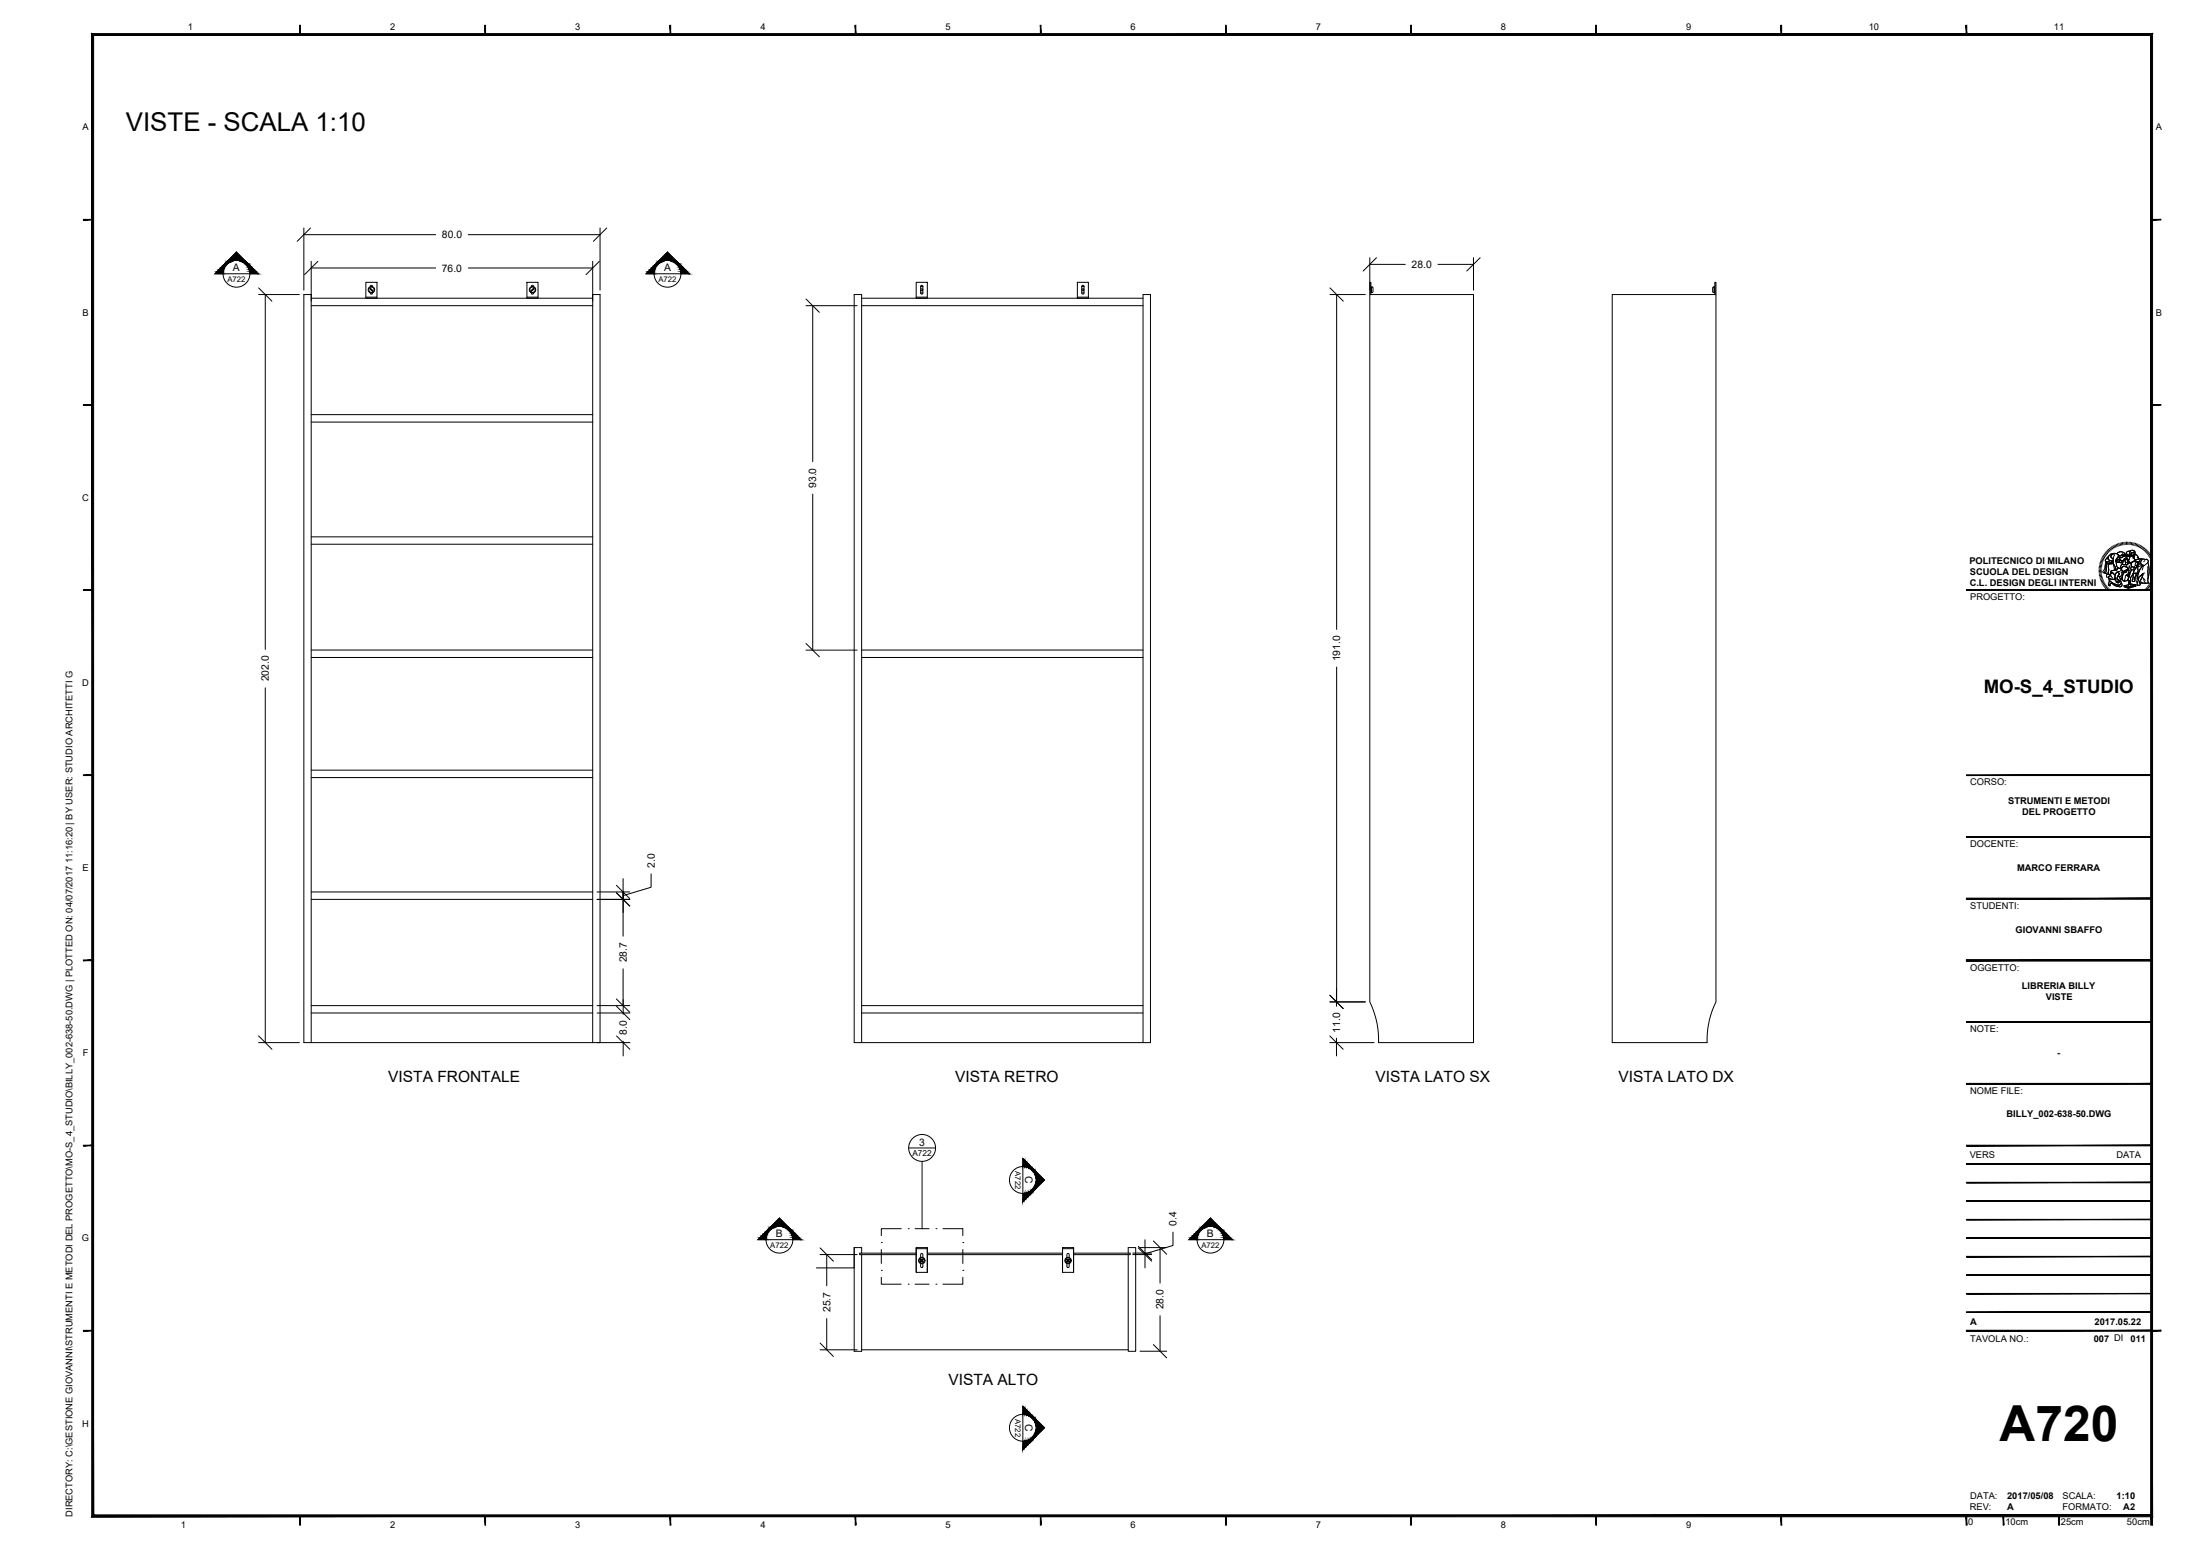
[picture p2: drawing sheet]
<svg xmlns="http://www.w3.org/2000/svg" width="594mm" height="420mm" viewBox="0 0 594 420" stroke-linecap="round" stroke-linejoin="round" font-family="sans-serif">
<!-- layer: A-FURN -->
<g fill="none" stroke="#000" stroke-width=".27">
<path d="M98.8 76.2h3v4.3h-3zM100 77.4a.31 .31 0 0 1 .3-.4 .31 .31 0 0 1 .3 .4M100 79.1a.31 .31 0 0 0 .3 .3 .31 .31 0 0 0 .3-.3M100 77.8l.7 .7-.2 .1-.6-.6zM142.3 76.2h3v4.3h-3zM143.4 78.5l.6-.7 .2 .2-.7 .6zM143.5 77.4a.31 .31 0 0 1 .3-.4 .31 .31 0 0 1 .3 .4M143.5 79.1a.31 .31 0 0 0 .3 .3 .31 .31 0 0 0 .3-.3M160 79.5h2v202h-2zM247.4 76.2h3v4.3h-3zM248.6 79.1h.6M248.6 77.4h.6"/>
<path d="M248.7 77.1l.2-.1 .3 .3v1.9l-.3 .2-.3-.2zM290.9 76.2h3v4.3h-3zM292.1 79.1h.6M292.1 77.4h.6M292.2 77.1l.2-.1 .3 .3v1.9l-.3 .2-.3-.2zM369.9 79.5h28v202h-25.6a23.1 23.1 0 0 0-2.4-11zM369.9 79.5v-3.3h.3v3.3M370.2 77.5h.1v1.5h-.1M370.5 79h.1M370.5 77.5h.1M370.5 77.5l-.2 .2v1.1l.2 .2M370.6 77.5l.2 .2v1.1l-.2 .2"/>
<path d="M435.4 79.5h28v191a23.1 23.1 0 0 0-2.4 11h-25.6zM462.7 77.5l-.2 .2v1.1l.2 .2M462.7 79h.1M462.7 77.5h.1M462.7 77.5l.2 .2v1.1l-.2 .2M463 79.5v-3.3h.4l-.1 3.3M463 77.5h-.1v1.5h.1M84 80.5h76M84 82.5h76M98.8 80.2h3M142.3 80.2h3M232.7 80.5h76"/>
<path d="M232.7 82.5h76M247.4 80.2h3M290.9 80.2h3M84 114h76M84 112h76M84 147h76M84 145h76M84 175.5h76M84 177.5h76M232.7 175.5h76M232.7 177.5h76M84 210h76"/>
<path d="M84 208h76M84 242.9h76M84 240.8h76M84 273.5h76M84 271.5h76M232.7 273.5h76M232.7 271.5h76M84 281.5v-202h-2v202h78M232.7 281.3v-201.8h-2v202h80v-202h-2v202M232.7 338.4v-1.5h-2v28h2v-26.1M247.4 336.9h3v6.7h-3zM247.4 338.4h-15.2v.4h15.2"/>
<path d="M247.4 337.2h3M247.4 336.9v6.7M248.6 339.6v-.9l.2-.2 .4 .1v1M248.7 340l.2 .2 .3-.2 .1 .1M248.7 340l-.2 .1M248.7 340l.5 .8M249.2 340l-.5 .8M250.4 338.4h36.5M250.4 338.8h36.5M286.9 336.9h3v6.7h-3zM286.9 337.2h3M288.1 339.6v-.9l.2-.2 .4 .1v1"/>
<path d="M288.2 340l.5 .8M288.7 340l-.3 .2-.2-.2-.2 .1M288.7 340l.1 .1M288.7 340l-.5 .8M289.9 338.4h15.3v.4h-15.3M289.9 336.9v6.7M304.7 338.4v-1.5h2v28h-2v-26.1M248.5 340.6l.2 .2M248.5 340.1l.3 .3-.3 .2M248.5 340.1l.8 .5M248.6 341.2v.8l.2 .3 .4-.2v-.9M248.7 340.8l.2-.3 .3 .3"/>
<path d="M249.3 340.1l-.2 .3 .2 .2-.1 .2M249.3 340.1l-.8 .5M288 340.1l.3 .3-.3 .2 .2 .2M288 340.1l.8 .5M288.1 341.2v.8l.2 .3 .4-.3v-.8M288.2 340.8l.2-.3 .3 .3M288.8 340.6l-.1 .2M288.8 340.1l-.2 .3 .2 .2M288.8 340.1l-.8 .5M232.7 364.5h72"/>
<circle cx="100.3" cy="78.2" r=".87"/>
<circle cx="100.3" cy="78.2" r=".73"/>
<circle cx="143.8" cy="78.2" r=".87"/>
<circle cx="143.8" cy="78.2" r=".73"/>
<circle cx="248.9" cy="78.2" r=".27"/>
<circle cx="292.4" cy="78.2" r=".27"/>
<circle cx="248.9" cy="340.4" r=".86"/>
<circle cx="248.9" cy="340.4" r=".73"/>
<circle cx="288.4" cy="340.4" r=".73"/>
<circle cx="288.4" cy="340.4" r=".87"/>
</g>
<!-- layer: G-ANNO-LOGO -->
<g fill="none" stroke="#000" stroke-width=".27">
<path d="M566.8 154h.7M566.8 153.6l.7 .1M566.8 153.3h.7M566.9 152.9l.6 .1M566.9 152.6l.7 .1M567 152.2l.7 .2M567.1 151.9l.6 .2M567.2 151.5l.6 .3M567.3 151.2l.6 .3M567.4 150.9l.7 .3M567.5 154.3l-.7 .1M567.5 154.7h-.7"/>
<path d="M567.5 155l-.6 .1M567.6 155.3l-.7 .1M567.6 150.6l.6 .3M567.6 155.6l-.6 .2M567.7 155.9l-.6 .2M567.8 150.2l.6 .4M567.8 156.2l-.6 .3M567.9 156.5l-.6 .3M568 149.9l.5 .4M568.1 156.8l-.7 .3M568.2 149.6l.5 .4M568.2 157.1l-.6 .4"/>
<path d="M568.3 157.4l-.6 .4M568.4 149.3l.5 .5M568.5 157.7l-.6 .4M568.6 149.1l.5 .4M568.6 151.7h.9a.69 .69 0 0 0 1.1-.1l.1 .6h-.4a1.46 1.46 0 0 1-1.7-.4zM568.7 151.6v.5M568.7 158l-.6 .4M568.8 148.8l.5 .5M568.9 152.1l-.3 .5-.1 1.4-.4 .7 .4 .1M568.9 158.2l-.6 .5M569 150.6l.3-.2a.6 .6 0 0 0 .4 .9l.8 .3a2.02 2.02 0 0 1-1.9-.1l-.1-.3zM569.1 152.2h.5a1.47 1.47 0 0 0-.2 1.6l-.1 1.1a.51 .51 0 0 1-.7-.3l.2-1.7z"/>
<path d="M569.1 148.5l.5 .5M569.1 158.5l-.5 .4M569.1 152.2a1.66 1.66 0 0 0-.3 1.6l-.3 1 .7 .2M569.3 150.4a1.15 1.15 0 0 0-.7 1.1l.3 .3 .6-.1a.67 .67 0 0 0 1.1-.1M569.3 158.7l-.5 .5M569.3 148.3l.5 .5M569.3 155.8a.73 .73 0 0 0 .9 .6l.9-.1M569.4 150.2l.2-.2a1.65 1.65 0 0 1 1.7-.5 .99 .99 0 0 0-1.2 1l.5 .3v.8l-1-.3a.72 .72 0 0 1-.2-1.1zM569.5 156.1a1.63 1.63 0 0 0 1.6 .2l.4 1 .2-.3 .3 .4-.2-.5 .4 .4-.2-.5 .4 .2-.2-.2a.63 .63 0 0 1-.4-.9l.1-.3 .4 .1 .3 1a.88 .88 0 0 1-.2 1.3 .88 .88 0 0 1-1.2-.2l-1.5-1zM569.5 156.1l.1 .6 .7 .6 1.9 .9M569.5 159l-.5 .5M569.5 152.2h.5a.94 .94 0 0 1 1.1 .8l.1 .8-.7 .3a.4 .4 0 0 0-.5 .2 .4 .4 0 0 0 .2 .5l-.3 .3a.45 .45 0 0 1-.6-.1 .45 .45 0 0 1 0-.6v-1.8z"/>
<path d="M569.5 152.2l-.2 .5 .1 2.3M569.6 156.8l.5 .4a2.02 2.02 0 0 0 2.6 .5l.1-.3a.65 .65 0 0 1 .1 .9 .65 .65 0 0 1-1 0h-.5l-.9-.7a.4 .4 0 0 0-.6-.1 .4 .4 0 0 0-.1 .6l-.2 .1-.3-.5zM569.6 148.1l.4 .5M569.6 156.8l-.3 .9 .3 .5 .2-.1a.4 .4 0 0 1 .1-.6 .4 .4 0 0 1 .6 .1 2.37 2.37 0 0 0 2.4 .7l.1-.6-.2-.3M569.8 159.2l-.5 .5M569.8 155.2a.5 .5 0 0 0-.7-.1 .5 .5 0 0 0 0 .8 .74 .74 0 0 1 .7-.4 .74 .74 0 0 1 .7 .5v.1M569.9 147.9l.4 .5M570 159.4l-.4 .5M570 154.2l1.2-.4 .4 .2a.64 .64 0 0 1 .8-.5l.2 .1a1.07 1.07 0 0 1 .7 1.3 1.07 1.07 0 0 1-1.3 .7l.1-.4a.28 .28 0 0 0 .2-.2 .28 .28 0 0 0-.2-.3 .55 .55 0 0 0-.7-.1 .55 .55 0 0 0-.2 .7l-.7-.7-.5 .1zM570 154.9l.5-.3a1.09 1.09 0 0 1 .5 1.8h-.8a.78 .78 0 0 1-.9-.7l.7-.2-.1-.3zM570.2 147.7l.4 .5M570.3 159.6l-.4 .6"/>
<path d="M570.3 149.8l.5-.3a.77 .77 0 0 1 1.2 .3 .77 .77 0 0 1-.5 1.1l-.2 .5 .2 .6a1.11 1.11 0 0 0 .7 1.4l-.5 .2-.2 .4a.41 .41 0 0 1-.2-.7l-.6-1.1-.1-1.4h-.1a.55 .55 0 0 1-.5-.4 .55 .55 0 0 1 .3-.6zM570.4 154.6l.7 .7M570.4 154.6v.1a.55 .55 0 0 0-.4 .8M570.5 147.5l.3 .5M570.5 159.8l-.4 .6M570.5 151.6l-.9-.3a1 1 0 0 1 .5-1.7l.7-.2a.81 .81 0 0 1 1.1 .4 .81 .81 0 0 1-.4 1.1 2.26 2.26 0 0 0 .4 2.3l.3 .2-.5 .2M570.7 152.2l-1.8-.1a1.04 1.04 0 0 0-.5 1.3l-.6 1 .3 .3M570.8 147.3l.3 .6M570.8 160l-.4 .6M570.8 152.5l.2 1.4M571.1 149.8h-.1a2.82 2.82 0 0 0 0 3.1l.3 .4-.1 .5 .4 .2 .1-.4M571.1 147.1l.3 .6"/>
<path d="M571.2 153.8l-.7 .3a.4 .4 0 0 0-.5 .2 .4 .4 0 0 0 .2 .5M571.3 149.5a.88 .88 0 0 0-.9 .2 .88 .88 0 0 0-.2 .9l.4 .2M571.4 154.7l.3-.2a.53 .53 0 0 1 .6 .7l-.5 .7a.7 .7 0 0 0 .5 .9l.1 .2-.4-.2 .2 .5-.4-.4 .2 .5-.3-.4-.2 .3v-.3l-.3-.3-.1-1.2zM571.4 147l.3 .6M571.5 154.6l.2-.1a.53 .53 0 0 1 .6 .7l-.3 .1-.2 .6a.7 .7 0 0 0 .5 .9l.1 .2-.4-.2 .2 .5-.4-.4 .2 .5-.3-.3-.2 .2 .1-.2-.4-.6a2.07 2.07 0 0 1 .3-1.9zM571.5 150.8l1-.4-.1 .6-1.1 .5zM571.6 151.3l.7-.3 .3 .3a.32 .32 0 0 0-.4 .2 .32 .32 0 0 0 .2 .4l-.6-.1zM571.6 151.3l.2 .5 .6 .1M571.7 149.5l.1-.2a1.1 1.1 0 0 1 1.9 .5 .76 .76 0 0 0-1.1 .2l-.6-.1M571.8 146.8l.2 .7M571.9 149.2l.5-.2 1 .2a.32 .32 0 0 1 .3 .3 .32 .32 0 0 1-.2 .3l-.3-.1a.88 .88 0 0 1-1.5-.2zM572 149.8a.74 .74 0 0 0 1.2-.2 .47 .47 0 0 1 .2 .5 .47 .47 0 0 1-.4 .4h-1.1z"/>
<path d="M572.1 146.7l.2 .7M572.2 153.4a1.24 1.24 0 0 1 .9 1.9l-.2 .1M572.3 151.3l.9 .1-.3 .1 .1 .1a.4 .4 0 0 1-.6 .4 .4 .4 0 0 1-.1-.7zM572.3 155.7l.3 1a.78 .78 0 0 1 .1 1 .78 .78 0 0 1-.9 .3M572.4 151l.2 .3M572.4 154.3l-.7 .2M572.4 150.8v.2l-1.1 .5M572.5 146.6l.1 .7M572.5 150.4l-.3 .5M572.6 154l.7 .5M572.7 151.3a.33 .33 0 0 0-.5 .1 .33 .33 0 0 0 .2 .5h.4l.1-.4 .3-.1h-.7M572.7 154.4a.7 .7 0 0 1 .2 1 .7 .7 0 0 1-.9 .2"/>
<path d="M572.8 153.6a.9 .9 0 0 1 1-.6 .9 .9 0 0 1 .8 .9l-.3-.1-1.1 .5 .3 .2a.7 .7 0 0 0 .9-.6h.3v-.3l-.3-.4-.5-.2h-.6l-.5 .7-.2-.1 .3-1.1 .2-.3 .2 .2h1.2l.4-.3v-.4l.6 .2 .2 1-.3 .6 .2 .4-.4 .7a.61 .61 0 0 0-.6 .7h-.3l.5 .2v.4l.2-.3-.3 1.1h-.3a.77 .77 0 0 1-1.2-.1l-.4-.4 .3-.5 .2-1.1M572.8 156.3l.8 .6M572.8 146.5l.1 .7M572.8 153.3l.6-.4 1 .3 .3 .6-.7 .2a.56 .56 0 0 1-.7 .3 .56 .56 0 0 1-.4-.5zM573 150.3l.1 .1M573.1 149.9l.2 .2M573.1 155.7l.1 .9M573.1 152.2l-.4 .5-.1 .9M573.1 146.5l.2 .6M573.2 150l-.1 .1M573.2 154.3l1.1-.5v.3a.5 .5 0 0 1-.7 .5zM573.3 155.1l-.3 .9-.4 .5"/>
<path d="M573.4 154.4l-.1 .1M573.5 150.2l.8-.2a.33 .33 0 0 1-.1 .5 .33 .33 0 0 1-.4-.3zM573.5 146.4l.1 .7M573.5 149.8l-.2 .6-.4 .2-.4-.2-.6 .1M573.6 158.2l2-.5 1.2 .3-2.1 .6zM573.6 158.2l1.1 .4v.2l-1.1-.3zM573.7 150.9a.9 .9 0 0 1 1 .3 .9 .9 0 0 1 0 1l-.2-.2a.63 .63 0 0 0 .1-.8 .63 .63 0 0 0-.8-.2l.1 .7a.44 .44 0 0 1-.1 .7 .44 .44 0 0 1-.6-.4zM573.9 146.4v.7M573.9 150.9a.77 .77 0 0 1 .8 .7 .77 .77 0 0 1-.7 .9l-.3-1.3zM573.9 150a.39 .39 0 0 1 .6-.3 .39 .39 0 0 1 .1 .6h-.1M573.9 155.3l-.3 1.6 1.1-.2M573.9 154.4l.1 .1"/>
<path d="M574 149.7a.41 .41 0 0 1 .6 0 .41 .41 0 0 1-.1 .6l-.2-.3h-.4zM574 154.1l.2 .1M574 154.4h.1M574.1 154.1l-.1 .1M574.1 151.2h.1M574.2 151.1l-.2 .1M574.2 146.4v.6M574.3 150.1l-.4-.1-.4 .2h.3a.32 .32 0 0 0 .4 .3 .32 .32 0 0 0 .1-.5v.2M574.3 152.5v.7M574.3 155.2l.2 .1 .2-.5 .5-.2-.4 1.3v-.4h-.4zM574.4 153.9a.59 .59 0 0 1-.4 .6 .59 .59 0 0 1-.6-.2M574.4 151l.3 .3-.2 .1"/>
<path d="M574.5 151.2a.41 .41 0 0 0-.6-.3 .41 .41 0 0 0 0 .7v.1a.46 .46 0 0 1 0 .7 .46 .46 0 0 1-.7-.1 .46 .46 0 0 1 .1-.6 .82 .82 0 0 1 .9-.9l.4 .2 .3 .5a.28 .28 0 0 1 .1 .5 .28 .28 0 0 1-.4 0l-.1-.1M574.6 146.4v.6M574.6 151.5h-.2M574.6 151.3l.1 .5h-.8M574.6 152.2l-.1 .2-.6 .1M574.7 158.6l2.1-.6v.3l-2.1 .5zM574.7 158.6v.2M574.8 150.2a.47 .47 0 0 1 .2 .8l-.2 .4M574.8 154.7h.1M574.8 155.3v.6l.2-.3M574.9 149.7l.1 .5M574.9 151.7l-.1-.4a.96 .96 0 0 0 .1-1.2l-.2-.2a.55 .55 0 0 1-.4-.7 .55 .55 0 0 1 .7-.4h.3a1.21 1.21 0 0 0 0 1.5l.1-.4a.41 .41 0 0 0 .3 .3 .41 .41 0 0 0 .4-.2l-.1 .7 .3-.1 .4 .6-1.2 .7"/>
<path d="M574.9 146.4v.7M575 155.1l-.2 .2v-.2M575 152.8l-.2 1.3M575 152l.4 .2M575 156.8l.2-.1 .2 1.1-.3-.6-.3 .7zM575.1 153.9l-.4 .5 .1 .3M575.2 154.6a.61 .61 0 0 0-.6 .7h-.3l.5 .2M575.2 152.8l-.4 .9M575.3 146.4l-.1 .7M575.3 148.8a.8 .8 0 0 0-1.1 .8M575.4 148.7a.79 .79 0 0 1 1 .1 .79 .79 0 0 1 .1 1l-.4 1v-.8l.3-.4-.2-.5a.77 .77 0 0 0-.9 1.1l-.1 .1a1.32 1.32 0 0 1 .2-1.6zM575.4 149.8v.1a.39 .39 0 0 0 .3 .3 .39 .39 0 0 0 .4-.2"/>
<path d="M575.4 148.7a.79 .79 0 0 1 1 .1 .79 .79 0 0 1 .1 1l-.4 1v-.8l.3-.4-.2-.5a.91 .91 0 0 0-.9 1.2h-.1a1.32 1.32 0 0 1 .2-1.6zM575.5 151.9a1.4 1.4 0 0 1 2.1 .2 1.42 1.42 0 0 1-1.4 1.3l-.2-.2a.91 .91 0 0 1-.5-1.3zM575.5 149.3h.3a.34 .34 0 0 1 .5-.1 .34 .34 0 0 1 .1 .4l-.3 .4a.43 .43 0 0 1-.6 .1 .43 .43 0 0 1 0-.6zM575.5 149.6h.3M575.6 153.9l.8-.1-.4 1.1-.7 1.1v.7l-.3 .1-.2 .6-.2-.9zM575.6 153.9l-1 2.6 .2 .9-.1 .9 .4-1.1 .3 .9-.2-1.4-.4 .7M575.6 150l.2 .1M575.6 152.9l-.2 .5 .1 .5 1-.2 .4-.5M575.6 146.5l-.1 .6M575.7 149.6v.1M575.7 149.9l.1 .1M576 149.7l.2 .1"/>
<path d="M576 146.5l-.2 .7M576.1 154.9l.7-.1-.1 .8a.93 .93 0 0 0-.2 1.3l-.2 .1-.5-.1zM576.1 149.8h.1M576.3 150.6l.4 .6M576.3 153v.1M576.3 146.6l-.1 .6M576.4 153.8l-.4 1.1-.7 1.1v.9M576.4 151.4l1.1-.5h.7l-.6 1-1.2-.4zM576.5 153h-.3M576.5 149.6l.6 .4 .6 .9-.3 .1a.66 .66 0 0 1-1 0 .66 .66 0 0 1 0-.9zM576.5 149.6l.6 .4 .3 .6M576.5 153.3h.1"/>
<path d="M576.7 146.7l-.2 .7M576.8 158v.3l-2.1 .5-1.1-.3v-.3l1.1 .4 2.1-.6a5.9 5.9 0 0 0-3.2 .2M576.8 154.8l-.1 .8a.93 .93 0 0 0-.2 1.3l-.2 .1-.5-.1 .2-2M577 153l.4-.1-.2 1.8-1.2 .2 .4-1.1zM577 146.8l-.2 .6M577.1 152.6l-.1 .4M577.1 151.7l.4 .1 .1 .3M577.1 150.5l.6 .4M577.2 154.8l-1.1 .1M577.2 156.1l-.1 .2 .3 .2M577.3 146.9l-.2 .7M577.4 152.9l-.2 .5a2.72 2.72 0 0 1-.4 2.2l-.1 .9 .5 .9"/>
<path d="M577.5 155.9l1.2-1-.3 1-.6 1.2v.3a.39 .39 0 0 1-.2 .6 .39 .39 0 0 1-.5-.4zM577.6 151.9a1.05 1.05 0 0 1 1.7-.8 .57 .57 0 0 1 .8 .2 .57 .57 0 0 1-.3 .8 1.23 1.23 0 0 1-1.1 .7 1.23 1.23 0 0 1-1.1-.7M577.6 152.1l-.6 .8a.8 .8 0 0 1-1.3 0 .82 .82 0 0 1 0-.9 .82 .82 0 0 1 .9-.3l.2 .1-.2 .5 .1 .5 .5-.4v-.5l-.1-.2-1-.2a.77 .77 0 0 0-.6 .9M577.6 153.7l.1 .5M577.7 147.1l-.3 .6M578 147.2l-.3 .6M578.1 152.8l-.9 .1M578.1 157l.6 .5M578.2 159.9l.4 .6M578.3 147.4l-.3 .6M578.3 150.9l-1.3 .2-.6 .4M578.5 159.7l.4 .6"/>
<path d="M578.5 155.8l.8 .9M578.5 152.8l-1 1.8-.4 1.7 1.5-1.4 .5-.1M578.6 150.9l.7 .2a.52 .52 0 0 1 .7 .1 .52 .52 0 0 1 0 .7 8.2 8.2 0 0 1 0 4.9l.2 .6h-2.4v-.3l.6-1.2 .3-1-1.6 1.4 .4-1.7a2.02 2.02 0 0 1 1.4-1.8l.1-.1a.93 .93 0 0 1-.9-.7 .93 .93 0 0 1 .5-1.1zM578.6 151h-.1a.91 .91 0 0 0-.4 1 .91 .91 0 0 0 .9 .7M578.6 147.6l-.4 .6M578.7 154.9l-.9 2.5a.39 .39 0 0 1-.2 .6 .39 .39 0 0 1-.5-.4l.4-1.7M578.7 159.5l.4 .6M578.8 152.8l-.3 1.1M578.9 156.3a1.12 1.12 0 0 0 .7 1.2M578.9 147.8l-.4 .6M579 159.3l.4 .5M579.2 151.4l-.3 .3"/>
<path d="M579.2 148l-.4 .5M579.2 159.1l.5 .5M579.5 148.2l-.5 .6M579.5 158.9l.5 .4M579.7 158.6l.5 .5M579.7 148.5l-.4 .5M579.9 158.4l.5 .4M580 153v3.3M580 148.7l-.5 .5M580 151.9l.3 2.5-.3 2.3 .3 .7h-2.5M580.1 158.1l.5 .4M580.2 149l-.5 .5"/>
<path d="M580.3 157.9l.5 .3M580.4 149.3l-.5 .4M580.4 157.6l.6 .3M580.6 157.3l.6 .3M580.7 149.6l-.6 .4M580.8 157l.6 .3M580.9 149.9l-.6 .3M580.9 156.7l.6 .3M581 156.4l.6 .2M581.1 150.2l-.6 .3M581.1 156.1l.7 .2M581.2 155.8l.7 .1"/>
<path d="M581.2 150.5l-.6 .3M581.3 155.5l.6 .1M581.3 155.1l.7 .2M581.4 154.8l.6 .1M581.4 150.8l-.6 .3M581.4 154.5l.7 .1M581.4 154.2l.7 .1M581.4 153.9h.7M581.5 151.1l-.6 .3M581.6 151.5l-.6 .2M581.8 151.8l-.7 .2M581.9 152.1l-.7 .2"/>
<path d="M581.9 152.5l-.6 .1M582 152.8l-.7 .1M582 153.2l-.6 .1M582.1 153.6h-.7M571.1 160.1l-.4 .6M571.4 160.3l-.3 .6M571.7 160.4l-.3 .7M572 160.5l-.3 .7M572.3 160.7l-.2 .6M572.6 160.8l-.2 .6M572.9 160.8l-.1 .7M573.2 160.9l-.1 .7"/>
<path d="M573.5 160.9v.7M573.9 161l-.1 .7M574.2 161v.7M574.5 161v.7M574.8 161l.1 .7M575.2 161v.6M575.5 160.9l.1 .7M575.8 160.9l.1 .6M576.1 160.8l.2 .7M576.4 160.7l.2 .7M576.7 160.6l.3 .7M577.1 160.5l.2 .6"/>
<path d="M577.3 160.4l.3 .6M577.6 160.2l.3 .6M577.9 160.1l.4 .5"/>
</g>
<!-- layer: G-ANNO-TTLB -->
<g fill="#fff" stroke="#fff" stroke-width=".27">
<path d="M556 159.3l30.8 4.3-5.8-4.3zM556 159.3l30.8 4.3h-30.8z"/>
<path d="M581 144.8h5.8l-5.8 14.5zM586.8 144.8l-5.8 14.5 5.8 4.3z"/>
</g>
<path d="M556 159.3h25v-14.5h5.8v18.8h-30.8z" fill="none" stroke="#fff" stroke-width=".27"/>
<g fill="#000" stroke="#000" stroke-width=".27">
<path d="M80.9 6.8l.2 2.5v-2.5zM80.9 6.8l.2 2.5h-.2z"/>
<path d="M130.9 6.8l.2 2.5v-2.5zM130.9 6.8l.2 2.5h-.2z"/>
<path d="M180.9 6.8l.2 2.5v-2.5zM180.9 6.8l.2 2.5h-.2z"/>
<path d="M230.9 6.8l.2 2.5v-2.5zM230.9 6.8l.2 2.5h-.2z"/>
<path d="M280.9 6.8l.2 2.5v-2.5zM280.9 6.8l.2 2.5h-.2z"/>
<path d="M330.9 6.8l.2 2.5v-2.5zM330.9 6.8l.2 2.5h-.2z"/>
<path d="M380.9 6.8l.2 2.5v-2.5zM380.9 6.8l.2 2.5h-.2z"/>
<path d="M430.9 6.8l.2 2.5v-2.5zM430.9 6.8l.2 2.5h-.2z"/>
<path d="M480.9 6.8l.2 2.5v-2.5zM480.9 6.8l.2 2.5h-.2z"/>
<path d="M530.9 6.8l.2 2.5v-2.5zM530.9 6.8l.2 2.5h-.2z"/>
<path d="M25.3 9.6h555.5l.5-.5zM24.8 9.1h556.5l-556 .5zM24.8 9.1l.5 400v-399.5zM24.8 9.1l.5 400-.5 .5zM25.3 409.1l-.5 .5 556-.5zM24.8 409.6l556-.5 .5 .5zM580.8 9.6v399.5l.5 .5zM580.8 9.6l.5-.5v400.5z"/>
<path d="M22.5 59.4h2.5v-.2zM22.5 59.2h2.5l-2.5 .2z"/>
<path d="M581 59.4h2.5v-.2zM581 59.2h2.5l-2.5 .2z"/>
<path d="M22.5 109.4h2.5v-.2zM22.5 109.2h2.5l-2.5 .2z"/>
<path d="M581 109.4h2.5v-.2zM581 109.2h2.5l-2.5 .2z"/>
<path d="M22.5 159.4h2.5v-.2zM22.5 159.2h2.5l-2.5 .2z"/>
<path d="M531 159.4h50v-.2zM531 159.2h50l-50 .2z"/>
<path d="M22.5 209.4h2.5v-.2zM22.5 209.2h2.5l-2.5 .2z"/>
<path d="M531 209.4h50v-.2zM531 209.2h50l-50 .2z"/>
<path d="M531 226.1h50v-.2zM531 225.9h50l-50 .2z"/>
<path d="M22.5 259.4h2.5v-.2zM22.5 259.2h2.5l-2.5 .2z"/>
<path d="M531 242.6v.2l50-.2zM531 242.8l50-.2v.2z"/>
<path d="M531 259.2v.2l50-.2zM531 259.4l50-.2v.2z"/>
<path d="M531 259.2v.2l50-.2zM531 259.4l50-.2v.2z"/>
<path d="M531 259.2v.2l50-.2zM531 259.4l50-.2v.2z"/>
<path d="M531 259.2v.2l50-.2zM531 259.4l50-.2v.2z"/>
<path d="M531 242.8h50v-.2zM531 242.6h50l-50 .2z"/>
<path d="M531 275.9v.2l50-.2zM531 276.1l50-.2v.2z"/>
<path d="M531 292.6v.1l50-.1zM531 292.7l50-.1v.1z"/>
<path d="M531 292.6v.1l50-.1zM531 292.7l50-.1v.1z"/>
<path d="M22.5 309.4h2.5v-.2zM22.5 309.2h2.5l-2.5 .2z"/>
<path d="M531 319.2h50zM531 319.4l50-.2z"/>
<path d="M531 314.3h50zM531 314.4l50-.1z"/>
<path d="M531 309.2v.2l50-.2zM531 309.4l50-.2v.2z"/>
<path d="M531 339.3h50zM531 339.4l50-.1z"/>
<path d="M531 334.3h50zM531 334.4l50-.1z"/>
<path d="M531 329.3h50zM531 329.4l50-.1z"/>
<path d="M531 324.3h50zM531 324.4l50-.1z"/>
<path d="M22.5 359.4h2.5v-.2zM22.5 359.2h2.5l-2.5 .2z"/>
<path d="M531 359.2v.2l50-.2zM531 359.4l50-.2v.2z"/>
<path d="M531 359.2v.2l50-.2zM531 359.4l50-.2v.2z"/>
<path d="M531 354.3h50zM531 354.4l50-.1z"/>
<path d="M531 349.3h50zM531 349.4l50-.1z"/>
<path d="M531 344.2h50zM531 344.4l50-.2z"/>
<path d="M581 359.4h2.5v-.2zM581 359.2h2.5l-2.5 .2z"/>
<path d="M581 359.4h2.5v-.2zM581 359.2h2.5l-2.5 .2z"/>
<path d="M80.9 409.3l.2 2.5v-2.5zM80.9 409.3l.2 2.5h-.2z"/>
<path d="M130.9 409.3l.2 2.5v-2.5zM130.9 409.3l.2 2.5h-.2z"/>
<path d="M180.9 409.3l.2 2.5v-2.5zM180.9 409.3l.2 2.5h-.2z"/>
<path d="M230.9 409.3l.2 2.5v-2.5zM230.9 409.3l.2 2.5h-.2z"/>
<path d="M280.9 409.3l.2 2.5v-2.5zM280.9 409.3l.2 2.5h-.2z"/>
<path d="M330.9 409.3l.2 2.5v-2.5zM330.9 409.3l.2 2.5h-.2z"/>
<path d="M380.9 409.3l.2 2.5v-2.5zM380.9 409.3l.2 2.5h-.2z"/>
<path d="M430.9 409.3l.2 2.5v-2.5zM430.9 409.3l.2 2.5h-.2z"/>
<path d="M480.9 409.3l.2 2.5v-2.5zM480.9 409.3l.2 2.5h-.2z"/>
<path d="M530.9 409.3v2.5h.2zM530.9 409.3h.2v2.5z"/>
<path d="M540.9 409.3l.2 2.5v-2.5zM540.9 409.3l.2 2.5h-.2z"/>
<path d="M555.9 409.3l.2 2.5v-2.5zM555.9 409.3l.2 2.5h-.2z"/>
<path d="M580.8 409.3l.4 2.5v-2.5zM580.8 409.3l.4 2.5h-.4z"/>
</g>
<!-- layer: A-PRSP-1 -->
<g fill="#000" stroke="#000" stroke-width=".27">
<path d="M63.8 68.1l2.3 2.2h-4.5zM180.2 68.1l2.3 2.2h-4.5zM279.8 316.4l2.3 2.2-2.3 2.3zM210.5 328.9l2.2 2.2h-4.5zM326.9 328.9l2.2 2.2h-4.5zM279.8 383.3l2.3 2.2-2.3 2.3z"/>
<path d="M58.6 73.4l1.6 .5 .1-.5zM58.6 73.4l1.6 .5h-2.2z"/>
<path d="M59.1 72.8l1.2 .6 .1-.6zM59.1 72.8l1.2 .6h-1.7z"/>
<path d="M59.6 72.4l.8 .4 .2-.4zM59.1 72.8l.5-.4 .8 .4z"/>
<path d="M60.1 71.9l.5 .5 .3-.5zM60.1 71.9l.5 .5h-1z"/>
<path d="M60.5 71.5l.4 .4 .3-.4zM60.5 71.5l.4 .4h-.8z"/>
<path d="M60.8 71.1l.4 .4 .4-.4zM60.8 71.1l.4 .4h-.7z"/>
<path d="M61.1 70.8l.5 .3 .4-.3zM61.1 70.8l.5 .3h-.8z"/>
<path d="M61.4 70.6l.6 .2 .5-.2zM61.4 70.6l.6 .2h-.9z"/>
<path d="M61.5 70.4l1 .2 .5-.2zM61.4 70.6l.1-.2 1 .2z"/>
<path d="M61.6 70.3h2zM61.5 70.4h1.5z"/>
<path d="M64.1 70.3l2.1 .1zM64.1 70.3l2.1 .1z"/>
<path d="M64.7 70.4l1.6 .2-.1-.2zM64.7 70.4l1.6 .2z"/>
<path d="M65.2 70.6l1.3 .2-.2-.2zM65.2 70.6l1.3 .2h-.9z"/>
<path d="M65.6 70.8l1.3 .3-.4-.3zM65.6 70.8l1.3 .3h-.8z"/>
<path d="M66.1 71.1l1.1 .4-.3-.4zM66.1 71.1l1.1 .4h-.7z"/>
<path d="M66.5 71.5l1.1 .4-.4-.4zM66.5 71.5l1.1 .4h-.8z"/>
<path d="M66.8 71.9l1.3 .5-.5-.5zM66.8 71.9l1.3 .5h-1z"/>
<path d="M67.1 72.4l1.5 .4-.5-.4zM67.1 72.4l1.5 .4h-1.3z"/>
<path d="M67.3 72.8l1.8 .6-.5-.6zM67.3 72.8l1.8 .6h-1.7z"/>
<path d="M67.4 73.4l2.3 .5-.6-.5zM67.4 73.4l2.3 .5h-2.2z"/>
<path d="M175 73.4l1.6 .5 .1-.5zM175 73.4l1.6 .5h-2.2z"/>
<path d="M175.5 72.8l1.2 .6 .1-.6zM175 73.4l.5-.6 1.2 .6z"/>
<path d="M176 72.4l.8 .4 .2-.4zM176 72.4l.8 .4h-1.3z"/>
<path d="M176.5 71.9l.5 .5 .3-.5zM176.5 71.9l.5 .5h-1z"/>
<path d="M176.9 71.5l.4 .4 .3-.4zM176.9 71.5l.4 .4h-.8z"/>
<path d="M177.3 71.1l.3 .4 .4-.4zM176.9 71.5l.4-.4 .3 .4z"/>
<path d="M177.6 70.8l.4 .3 .4-.3zM177.6 70.8l.4 .3h-.7z"/>
<path d="M177.8 70.6l.6 .2 .5-.2zM177.8 70.6l.6 .2h-.8z"/>
<path d="M177.9 70.4l1 .2 .5-.2zM177.9 70.4l1 .2h-1.1z"/>
<path d="M178 70.3h2zM177.9 70.4h1.5z"/>
<path d="M180.5 70.3l2 .1zM180.5 70.3l2 .1z"/>
<path d="M181 70.4l1.7 .2-.2-.2zM181 70.4l1.7 .2z"/>
<path d="M181.6 70.6l1.4 .2-.3-.2zM181.6 70.6l1.4 .2h-.9z"/>
<path d="M182.1 70.8l1.1 .3-.2-.3zM182.1 70.8l1.1 .3h-.7z"/>
<path d="M182.5 71.1l1.1 .4-.4-.4zM182.5 71.1l1.1 .4h-.7z"/>
<path d="M182.9 71.5l1.1 .4-.4-.4zM182.9 71.5l1.1 .4h-.8z"/>
<path d="M183.2 71.9l1.3 .5-.5-.5zM183.2 71.9l1.3 .5h-1z"/>
<path d="M183.5 72.4l1.5 .4-.5-.4zM183.5 72.4l1.5 .4h-1.3z"/>
<path d="M183.7 72.8l1.8 .6-.5-.6zM183.7 72.8l1.8 .6h-1.7z"/>
<path d="M183.8 73.4l2.3 .5-.6-.5zM183.8 73.4l2.3 .5h-2.2z"/>
<path d="M276.7 313.4l-.5 1.6 .5 .1zM276.2 312.8l.5 .6-.5 1.6z"/>
<path d="M277.3 313.9l-.6 1.2 .6 .1zM276.7 313.4l.6 .5-.6 1.2z"/>
<path d="M277.8 314.4l-.5 .8 .5 .2zM277.3 313.9l.5 .5-.5 .8z"/>
<path d="M278.2 314.8l-.4 .6 .4 .3zM277.8 314.4l.4 .4-.4 .6z"/>
<path d="M278.2 315.7l.5 .3v-.7zM278.2 314.8l.5 .5-.5 .4z"/>
<path d="M278.7 316l.3 .4v-.7zM278.7 315.3l.3 .4-.3 .3z"/>
<path d="M279.3 315.9l-.3 .5 .3 .4zM279 315.7l.3 .2-.3 .5z"/>
<path d="M279.6 316.2l-.3 .6 .3 .5zM279.3 315.9l.3 .3-.3 .6z"/>
<path d="M279.7 316.3l-.1 1 .1 .5zM279.6 316.2l.1 .1-.1 1z"/>
<path d="M279.8 316.4v2zM279.7 316.3v1.5z"/>
<path d="M205.2 334.2l1.6 .5 .1-.5zM205.2 334.2l1.6 .5h-2.2z"/>
<path d="M205.7 333.7l1.2 .5 .1-.5zM205.7 333.7l1.2 .5h-1.7z"/>
<path d="M206.2 333.2l.8 .5 .2-.5zM206.2 333.2l.8 .5h-1.3z"/>
<path d="M206.7 332.7l.5 .5 .3-.5zM206.7 332.7l.5 .5h-1z"/>
<path d="M207.1 332.3l.4 .4 .3-.4zM207.1 332.3l.4 .4h-.8z"/>
<path d="M207.5 331.9l.3 .4 .4-.4zM207.5 331.9l.3 .4h-.7z"/>
<path d="M207.8 331.6l.4 .3 .4-.3zM207.8 331.6l.4 .3h-.7z"/>
<path d="M208 331.4l.6 .2 .5-.2zM207.8 331.6l.2-.2 .6 .2z"/>
<path d="M208.2 331.2l.9 .2 .6-.2zM208 331.4l.2-.2 .9 .2z"/>
<path d="M208.2 331.1h2zM208.2 331.1l1.5 .1z"/>
<path d="M210.7 331.1l2.1 .1zM210.7 331.1l2.1 .1z"/>
<path d="M211.3 331.2l1.6 .2zM211.3 331.2l1.6 .2z"/>
<path d="M211.8 331.4l1.4 .2-.3-.2zM211.8 331.4l1.4 .2h-.9z"/>
<path d="M212.3 331.6l1.2 .3-.3-.3zM212.3 331.6l1.2 .3h-.8z"/>
<path d="M212.7 331.9l1.1 .4-.3-.4zM212.7 331.9l1.1 .4h-.7z"/>
<path d="M213.1 332.3l1.2 .4-.5-.4zM213.1 332.3l1.2 .4h-.8z"/>
<path d="M213.5 332.7l1.2 .5-.4-.5zM213.5 332.7l1.2 .5h-1z"/>
<path d="M213.7 333.2l1.5 .5-.5-.5zM213.7 333.2l1.5 .5h-1.3z"/>
<path d="M213.9 333.7l1.8 .5-.5-.5zM213.9 333.7l1.8 .5h-1.7z"/>
<path d="M214 334.2l2.3 .5-.6-.5zM214 334.2l2.3 .5h-2.2z"/>
<path d="M276.7 322.2l-.5 2.3 .5-.6zM276.2 322.3l.5-.1-.5 2.3z"/>
<path d="M277.3 322.1l-.6 1.8 .6-.5zM276.7 322.2l.6-.1-.6 1.8z"/>
<path d="M277.8 321.9l-.5 1.5 .5-.5zM277.3 322.1l.5-.2-.5 1.5z"/>
<path d="M278.2 321.6l-.4 1.3 .4-.5zM277.8 321.9l.4-.3-.4 1.3z"/>
<path d="M278.7 321.3l-.5 1.1 .5-.4zM278.2 321.6l.5-.3-.5 1.1z"/>
<path d="M279 320.9l-.3 1.1 .3-.4zM279 320.9l-.3 1.1v-.7z"/>
<path d="M279.3 320.5l-.3 1.1 .3-.3zM279.3 320.5l-.3 1.1v-.7z"/>
<path d="M279.6 320l-.3 1.3 .3-.2zM279.6 320l-.3 1.3v-.8z"/>
<path d="M279.7 319.4l-.1 1.7zM279.7 319.4l-.1 1.7z"/>
<path d="M279.8 318.9l-.1 2zM279.8 318.9l-.1 2z"/>
<path d="M321.6 334.2l1.6 .5 .1-.5zM321 334.7l.6-.5 1.6 .5z"/>
<path d="M322.1 333.7l1.2 .5 .1-.5zM322.1 333.7l1.2 .5h-1.7z"/>
<path d="M322.6 333.2l.8 .5 .2-.5zM322.6 333.2l.8 .5h-1.3z"/>
<path d="M323.1 332.7l.5 .5 .3-.5zM323.1 332.7l.5 .5h-1z"/>
<path d="M323.5 332.3l.4 .4 .3-.4zM323.5 332.3l.4 .4h-.8z"/>
<path d="M323.9 331.9l.3 .4 .4-.4zM323.5 332.3l.4-.4 .3 .4z"/>
<path d="M324.2 331.6l.4 .3 .5-.3zM324.2 331.6l.4 .3h-.7z"/>
<path d="M324.4 331.4l.7 .2 .5-.2zM324.4 331.4l.7 .2h-.9z"/>
<path d="M324.6 331.2l1 .2 .5-.2zM324.6 331.2l1 .2h-1.2z"/>
<path d="M324.6 331.1h2zM324.6 331.1l1.5 .1z"/>
<path d="M327.1 331.1l2.1 .1zM327.1 331.1l2.1 .1z"/>
<path d="M327.7 331.2l1.6 .2zM327.7 331.2l1.6 .2z"/>
<path d="M328.2 331.4l1.4 .2-.3-.2zM328.2 331.4l1.4 .2h-.9z"/>
<path d="M328.7 331.6l1.2 .3-.3-.3zM328.7 331.6l1.2 .3h-.8z"/>
<path d="M329.1 331.9l1.1 .4-.3-.4zM329.1 331.9l1.1 .4h-.7z"/>
<path d="M329.5 332.3l1.2 .4-.5-.4zM329.5 332.3l1.2 .4h-.8z"/>
<path d="M329.9 332.7l1.2 .5-.4-.5zM329.9 332.7l1.2 .5h-1z"/>
<path d="M330.1 333.2l1.5 .5-.5-.5zM330.1 333.2l1.5 .5h-1.3z"/>
<path d="M330.3 333.7l1.9 .5-.6-.5zM330.3 333.7l1.9 .5h-1.8z"/>
<path d="M330.4 334.2l2.3 .5-.5-.5zM330.4 334.2l2.3 .5h-2.2z"/>
<path d="M276.7 389.1l-.5 2.3 .5-.6zM276.2 389.2l.5-.1-.5 2.3z"/>
<path d="M276.7 380.3l-.5 1.6 .5 .1zM276.2 379.7l.5 .6-.5 1.6z"/>
<path d="M277.3 389l-.6 1.8 .6-.5zM276.7 389.1l.6-.1-.6 1.8z"/>
<path d="M277.3 380.8l-.6 1.2 .6 .1zM276.7 380.3l.6 .5-.6 1.2z"/>
<path d="M277.8 388.8l-.5 1.5 .5-.5zM277.3 389l.5-.2-.5 1.5z"/>
<path d="M277.8 381.3l-.5 .8 .5 .2zM277.3 380.8l.5 .5-.5 .8z"/>
<path d="M278.2 388.5l-.4 1.3 .4-.5zM277.8 388.8l.4-.3-.4 1.3z"/>
<path d="M278.2 381.8l-.4 .5 .4 .3zM277.8 381.3l.4 .5-.4 .5z"/>
<path d="M278.7 388.2l-.5 1.1 .5-.4zM278.2 388.5l.5-.3-.5 1.1z"/>
<path d="M278.2 382.6l.5 .3v-.7zM278.2 381.8l.5 .4-.5 .4z"/>
<path d="M279 387.8l-.3 1.1 .3-.4zM279 387.8l-.3 1.1v-.7z"/>
<path d="M279 382.5l-.3 .4 .3 .4zM278.7 382.2l.3 .3-.3 .4z"/>
<path d="M279.3 387.4l-.3 1.1 .3-.2zM279.3 387.4l-.3 1.1v-.7z"/>
<path d="M279.3 382.9l-.3 .4 .3 .4zM279 382.5l.3 .4-.3 .4z"/>
<path d="M279.6 386.9l-.3 1.4 .3-.3zM279.6 386.9l-.3 1.4v-.9z"/>
<path d="M279.6 383.1l-.3 .6 .3 .5zM279.3 382.9l.3 .2-.3 .6z"/>
<path d="M279.7 386.3l-.1 1.7zM279.7 386.3l-.1 1.7z"/>
<path d="M279.7 383.2l-.1 1 .1 .5zM279.6 383.1l.1 .1-.1 1z"/>
<path d="M279.8 385.8l-.1 2.1zM279.8 385.8l-.1 2.1z"/>
<path d="M279.8 383.3v2zM279.7 383.2v1.5z"/>
</g>
<g fill="none" stroke="#000" stroke-width=".27">
<path d="M60.2 73.9h-2.2l5.8-5.8 5.9 5.8h-2.2M176.6 73.9h-2.2l5.8-5.8 5.9 5.8h-2.2M276.2 315v-2.2l5.9 5.8-5.9 5.9v-2.2M206.8 334.7h-2.2l5.9-5.8 5.8 5.8h-2.2M323.2 334.7h-2.2l5.9-5.8 5.8 5.8h-2.2M276.2 381.9v-2.2l5.9 5.8-5.9 5.9v-2.2"/>
<circle cx="63.9" cy="73.9" r="3.6"/>
<circle cx="180.3" cy="73.9" r="3.6"/>
<circle cx="276.2" cy="318.6" r="3.6"/>
<circle cx="210.5" cy="334.7" r="3.6"/>
<circle cx="326.9" cy="334.7" r="3.6"/>
<circle cx="276.2" cy="385.5" r="3.6"/>
</g>
<!-- layer: G-ANNO-TEXT -->
<g fill="none" stroke="#000" stroke-width=".27">
<path d="M60.2 73.9h7.3M176.6 73.9h7.3M249 313.6v18.2M276.2 315v7.3M206.8 334.7h7.3M238 335.5h.1M238 337.4v3.8M243.4 331.8h-5.4v1.8M245.2 331.8h.1M247.1 331.8h3.8M252.7 331.8h.1M254.6 331.8h5.4v1.8"/>
<path d="M260 335.5h.1M260 337.4v3.8M323.2 334.7h7.3M238 343h.1M238 344.9v1.9h5.4M245.2 346.8h.1M247.1 346.8h3.8M252.7 346.8h.1M260 344.9v1.9h-5.4M260 343h.1M276.2 381.9v7.3"/>
</g>
<!-- layer: QUOTE -->
<g fill="none" stroke="#000" stroke-width=".27">
<path d="M69.8 79.5h11M71.6 79.5v95.9M82 61.6v16.8M82 63.4h35.7M84 70.6v10.7M84 72.4h33.7M126.4 72.4h33.6M126.4 63.4h35.6M160 70.6v10.7M162 61.6v16.8M359.1 79.5h9.6M360.9 79.5v90.5"/>
<path d="M369.9 69.6v8.8M369.9 71.4h9.6M388.3 71.4h9.6M397.9 69.6v8.8M217.6 82.5h13.9M219.5 82.5v42.1M219.5 133.4v42.1M217.6 175.5h13.9M71.6 185.7v95.8M360.9 180.1v90.4M168.3 237.3v3.5M175.8 236v3.6l-7.5 2.2"/>
<path d="M161.2 242.9h8.9M161.2 240.8h8.9M168.3 242.9v-2.1v2.1M168.3 242.9v9.9M161.2 273.5h8.9M161.2 271.5h8.9M168.3 261.6v9.9M168.3 269.9v4M359.1 270.5h9.6M360.9 266.9v4.8M69.8 281.5h11M161.2 281.5h8.9"/>
<path d="M168.3 281.1v4M359.1 281.5h12M360.9 280.3v4.8M221.5 338.8h10M223.3 338.8v8.4M230.7 336.9v5.5h-10.2M305.9 338.8h5.1M305.9 338.4h5.1M307.9 336.9h7.2M309.2 338.8v-.4v.4M309.2 334.8v3.6M309.2 338.8v3.6"/>
<path d="M313.3 336.9v9.6M316.7 332.7v3.6l-7.5 2.3M223.3 356v8.5M313.3 355.3v9.6M221.5 364.5h10M307.9 364.9h7.2"/>
</g>
<!-- layer: 0 -->
<g fill="none" stroke="#000" stroke-width=".27">
<path d="M69.8 77.7l3.6 3.6M83.8 61.6l-3.6 3.6M85.8 70.6l-3.6 3.6M161.8 70.6l-3.6 3.6M163.8 61.6l-3.6 3.6M359.1 77.7l3.6 3.6M371.7 69.6l-3.6 3.6M399.7 69.6l-3.6 3.6M217.6 80.7l3.7 3.6M217.6 173.8l3.7 3.5M166.4 239l3.7 3.6M166.4 241.1l3.7 3.6"/>
<path d="M69.8 279.7l3.6 3.6M166.4 269.7l3.7 3.6M166.5 279.7l3.6 3.6M166.5 271.7l3.6 3.6M359.1 268.7l3.6 3.6-3.6-3.6M359.1 279.7l3.6 3.6M221.5 337l3.6 3.6M307.4 337l3.6 3.6M307.4 336.6l3.6 3.6M311.5 335.1l3.6 3.6M221.5 362.7l3.6 3.6M311.5 363.1l3.6 3.6"/>
</g>
<!-- layer: QUOTE -->
<g fill="#fff" stroke="#fff" stroke-width=".27">
<path d="M70.4 176.9v7.2h2.4zM70.4 176.9h2.4v7.2z"/>
<path d="M119.3 71.1v2.5l5.5-2.5zM119.3 73.6l5.5-2.5v2.5z"/>
<path d="M119.2 62.2v2.4l5.6-2.4zM119.2 64.6l5.6-2.4v2.4z"/>
<path d="M167.1 275.5v4.1h2.4zM167.1 275.5h2.4v4.1z"/>
<path d="M167 254.4v5.6h2.5zM167 254.4h2.5v5.6z"/>
<path d="M174.6 230.3v4.1h2.4zM174.6 230.3h2.4v4.1z"/>
<path d="M218.2 126.3v5.5h2.5zM218.2 126.3h2.5v5.5z"/>
<path d="M359.7 171.6v6.9h2.4zM359.7 171.6h2.4v6.9z"/>
<path d="M359.7 273.3v5.4h2.4zM359.7 273.3h2.4v5.4z"/>
<path d="M381.1 70.2v2.4l5.6-2.4zM381.1 72.6l5.6-2.4v2.4z"/>
<path d="M315.5 327.1v4h2.5zM315.5 327.1h2.5v4z"/>
<path d="M312 348.1v5.6h2.5zM312 348.1h2.5v5.6z"/>
<path d="M222 348.8v5.6h2.5zM222 348.8h2.5v5.6z"/>
</g>
<!-- layer: A-ANNO-SYMB -->
<g fill="none" stroke="#000" stroke-width=".27">
<path d="M245.4 310h7.2"/>
<circle cx="249" cy="310" r="3.6"/>
</g>
<text font-size="13.4" x="540" y="389.1">A720</text>
<text font-size="7" x="34" y="35.4">VISTE - SCALA 1:10</text>
<text font-size="5" x="535.7" y="187">MO-S_4_STUDIO</text>
<g font-size="4.2">
<text x="104.8" y="292.1">VISTA FRONTALE</text>
<text x="257.9" y="292.1">VISTA RETRO</text>
<text x="371.4" y="292.1">VISTA LATO SX</text>
<text x="437" y="292.1">VISTA LATO DX</text>
<text x="256.1" y="373.9">VISTA ALTO</text>
</g>
<g font-size="2.8">
<text x="119.3" y="64.4">80.0</text>
<text x="62.9" y="73.3">A</text>
<text x="119.3" y="73.4">76.0</text>
<text x="179.3" y="73.3">A</text>
<text x="381.2" y="72.4">28.0</text>
<text x="220.4" y="131.8" transform="rotate(-90 220.4 131.8)">93.0</text>
<text x="361.9" y="178.6" transform="rotate(-90 361.9 178.6)">191.0</text>
<text x="72.6" y="184" transform="rotate(-90 72.6 184)">202.0</text>
<text x="176.8" y="234.3" transform="rotate(-90 176.8 234.3)">2.0</text>
<text x="169.2" y="259.9" transform="rotate(-90 169.2 259.9)">28.7</text>
<text x="169.3" y="279.5" transform="rotate(-90 169.3 279.5)">8.0</text>
<text x="361.9" y="278.8" transform="rotate(-90 361.9 278.8)">11.0</text>
<text x="248.2" y="309.3">3</text>
<text x="276.8" y="317.6" transform="rotate(90 276.8 317.6)">C</text>
<text x="209.5" y="334.1">B</text>
<text x="317.7" y="331" transform="rotate(-90 317.7 331)">0.4</text>
<text x="325.9" y="334.1">B</text>
<text x="314.2" y="353.6" transform="rotate(-90 314.2 353.6)">28.0</text>
<text x="224.2" y="354.3" transform="rotate(-90 224.2 354.3)">25.7</text>
<text x="276.8" y="384.5" transform="rotate(90 276.8 384.5)">C</text>
</g>
<g font-size="2.5">
<text x="50.7" y="8.2">1</text>
<text x="105.3" y="8.2">2</text>
<text x="155.3" y="8.2">3</text>
<text x="205.3" y="8.2">4</text>
<text x="255.3" y="8.2">5</text>
<text x="305.3" y="8.2">6</text>
<text x="355.3" y="8.2">7</text>
<text x="405.3" y="8.2">8</text>
<text x="455.3" y="8.2">9</text>
<text x="504.6" y="8.2">10</text>
<text x="554.6" y="8.2">11</text>
<text x="22.3" y="35.2">A</text>
<text x="582.2" y="35.2">A</text>
<text x="22.3" y="85.2">B</text>
<text x="582.2" y="85.2">B</text>
<text x="22.2" y="135.2">C</text>
<text x="531.8" y="152.2">POLITECNICO DI MILANO</text>
<text x="531.9" y="155.3">SCUOLA DEL DESIGN</text>
<text x="531.9" y="158.3">C.L. DESIGN DEGLI INTERNI</text>
<text x="532" y="162.1">PROGETTO:</text>
<text x="22.2" y="185.2">D</text>
<text x="532" y="212.1">CORSO:</text>
<text x="542.3" y="217">STRUMENTI E METODI</text>
<text x="546" y="220.1">DEL PROGETTO</text>
<text x="532" y="228.8">DOCENTE:</text>
<text x="22.3" y="235.2">E</text>
<text x="544.7" y="235.2">MARCO FERRARA</text>
<text x="532" y="245.4">STUDENTI:</text>
<text x="544.3" y="251.9">GIOVANNI SBAFFO</text>
<text x="532" y="262.1">OGGETTO:</text>
<text x="546" y="267">LIBRERIA BILLY</text>
<text x="552.4" y="270.1">VISTE</text>
<text x="532" y="278.8">NOTE:</text>
<text x="22.3" y="285.2">F</text>
<text x="555.5" y="285.2">-</text>
<text x="532" y="295.4">NOME FILE:</text>
<text x="541.8" y="301.7">BILLY_002-638-50.DWG</text>
<text x="531.9" y="312.7">VERS</text>
<text x="571.5" y="312.7">DATA</text>
<text x="22.1" y="335.2">G</text>
<text x="532" y="357.7">A</text>
<text x="565.6" y="357.7">2017.05.22</text>
<text x="532" y="362.2">TAVOLA NO.:</text>
<text x="565.4" y="362.2">007 DI</text>
<text x="575.3" y="362.2">011</text>
<text x="22.2" y="385.2">H</text>
<text x="531.9" y="407.7">REV:</text>
<text x="532" y="404.8">DATA:</text>
<text x="542" y="407.7">A</text>
<text x="542" y="404.7">2017/05/08</text>
<text x="556.9" y="404.7">SCALA:</text>
<text x="556.9" y="407.7">FORMATO:</text>
<text x="571.5" y="404.7">1:10</text>
<text x="573.4" y="407.7">A2</text>
<text x="19.6" y="409.6" transform="rotate(-90 19.6 409.6)">DIRECTORY: C:\GESTIONE GIOVANNI\STRUMENTI E METODI DEL PROGETTO\MO-S_4_STUDIO\BILLY_002-638-50.DWG | PLOTTED ON: 04/07/2017 11:16:20 | BY USER: STUDIO ARCHITETTI G</text>
<text x="48.8" y="412.7">1</text>
<text x="105.3" y="412.7">2</text>
<text x="155.3" y="412.7">3</text>
<text x="205.3" y="412.7">4</text>
<text x="255.3" y="412.7">5</text>
<text x="305.3" y="412.7">6</text>
<text x="355.3" y="412.7">7</text>
<text x="405.3" y="412.7">8</text>
<text x="455.3" y="412.7">9</text>
<text x="531.5" y="411.8">0</text>
<text x="541.5" y="411.8">10cm</text>
<text x="556.5" y="411.8">25cm</text>
<text x="574.4" y="411.8">50cm</text>
</g>
<text font-size="2.2" x="246.4" y="312.2">A722</text>
<g font-size="2.1">
<text x="61.4" y="76">A722</text>
<text x="177.8" y="76">A722</text>
<text x="274.1" y="316.2" transform="rotate(90 274.1 316.2)">A722</text>
<text x="208" y="336.9">A722</text>
<text x="324.4" y="336.9">A722</text>
<text x="274.1" y="383.1" transform="rotate(90 274.1 383.1)">A722</text>
</g>
</svg>
